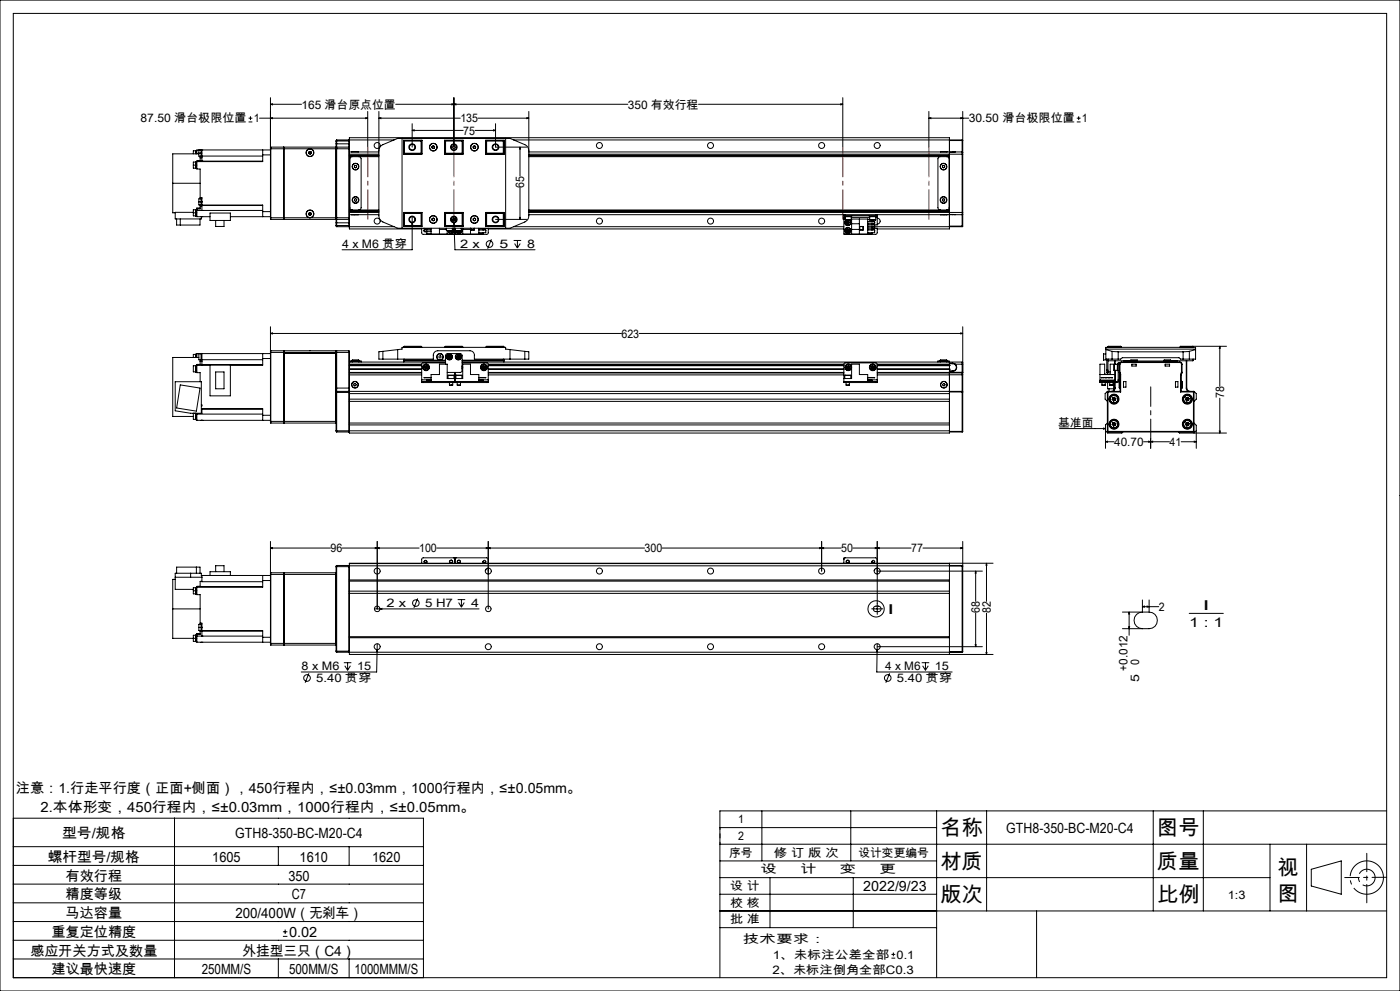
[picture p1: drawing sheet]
<svg xmlns="http://www.w3.org/2000/svg" width="420mm" height="297mm" viewBox="0 0 420 297" stroke-linecap="round" stroke-linejoin="round" font-family="sans-serif">
<g fill="none" stroke="#000" stroke-width=".3">
<path d="M0 0h420v297h-420zM4 4h412v289h-412zM74.6 36.5h1.1M74.6 35.4h1.1M75.1 34.9v1.1M77.9 35.4h32.4M81.1 31.3l.6-.2v.3zM81.1 35.4l.6-.1v.3zM81.1 29.3v36M81.1 31.3h9.4M109.7 35.3l.6 .1-.6 .2zM110.3 33.4v10.7"/>
<path d="M113.7 35.4l.6-.1v.3zM113.7 33.4v31.6l.3 .8 .9 .7 4.4 1.9h33.7l4.4-1.9 .7-.4 .4-.7 .1-.7v-31.3M113.7 35.4h24.4M118.7 31.3h69.6M123.6 39.1l.6-.2v.3zM123.6 37.1v7M123.6 39.1h15.4M135.6 31.1l.6 .2-.6 .1zM136.2 31.3l.6-.2v.3zM136.2 29.3v14.8M142.5 39.1h6.2M143.4 35.4h15.2"/>
<path d="M148.1 38.9l.6 .2-.6 .1zM148.7 37.1v7h9.3M158 35.3l.6 .1-.6 .2zM209.5 31.3h43.3M252.2 31.1l.6 .2-.6 .1zM252.8 29.3v14.8M278.7 35.4l.6-.1v.3zM278.7 35.4h11.9M278.7 33.4v10.7M288.2 35.3l.6 .1-.6 .2zM288.8 33.4v12.3M323 36.5h1.2"/>
<path d="M323 35.4h1.2M323.6 34.9v1.1M51.8 54.9v8.9h.8M51.8 54.9h8.2M58 49.5v.9h.7M58 49.5h1.1M58.7 48.6h-.7v.9M58.7 45.1v1M58.9 48.5v2h.2M58.9 45.1v1M59.1 48.5h-.4v2h.2M59.1 45.1l-1.1 .1v.9"/>
<path d="M59.7 46.1h-7.9v8.8M59.7 45.9v.9h.6M59.7 45.9h.9M60 59.2h.6v1.3M60 59.2v.4M60 47.3v.9h-.9M60 46.8v.5M60 44.9v.1M60 47.3h.6M60.3 59.6h-.6v.9M60.3 44.9v2h.3M60.3 45h-.6v.9"/>
<path d="M60.6 59.5h-.3v2h.3M60.6 48.3h.1M60.6 47.3v1M60.6 44.9v1.9M60.6 44.9h.1M60.6 46.8v.5M60.6 46.8h18.2M78.8 46.4h2.3M78.8 44.9v1.5M78.8 46.4v2h-19.7M78.8 48.3h-19.7v2.4h.9v8.5M81.1 44.9h-22v1.2"/>
<path d="M81.2 44.1v21.7M81.2 44.1l-.1 .5h23.7M81.2 44.1h3.9M85.1 44.1v21.7M85.1 44.1l.1 .1M85.2 44.2v21.5M85.2 44.2h.1M92.6 45.6l.1 .4M92.7 46l.4 .1M92.9 45.4l.4 .1M92.9 45.4l-.3 .2M93.3 45.5v.4"/>
<path d="M93.3 45.9l-.2 .2M100.8 44.6v-.5h-15.6v21.7h15.6v-.5M100.8 44.6v20.7M100.8 44.2h.1M100.8 44.3v.3M100.8 43.1v1.1M100.8 44.2v.1M100.8 42.3h4M100.8 43.1h4M101 44.1v21.7M101 41.9v2.2M101 44.1h3.7"/>
<path d="M101 41.9l-.2 1.2M101 41.9h3.7M101 44.1l-.2 .2M104.7 44.1v21.7M104.7 41.9v2.2M104.7 44.1l.1 .2M104.7 41.9l.1 .2M104.8 44.3v-3h180v4.9M104.8 44.3v.3M104.8 44.6v20.7M104.8 47h8.9M104.8 46.6h8.9"/>
<path d="M104.8 45.5h8.9M104.8 41.9h13.4M104.8 46.2h8.9M105.7 47l-.4 .1-.3 .4v14.9l.3 .4 .4 .1M106.4 59.7l.4-.2 .2 .3-.1 .4-.3 .1-.3-.3zM106.4 49.7l.3-.1 .3 .2v.4l-.4 .1-.3-.2zM107.5 45.5h-2M107.5 45.5h.1M107.7 47l.4 .1 .2 .5v14.7l-.2 .5-.4 .1M113.7 45.2l.3-1.1 .5-.6 4.8-2h33.7l4.8 2 .5 .6 .3 1.1M120.6 41.5v26.9M121.1 45.5h.1"/>
<path d="M121.1 42h5.5v4.2h-5.5zM121.1 42.3v3.9M121.1 42.3h5.2M121.3 42.1v4M121.3 46.1h5.3M121.3 42.1l-.2 .2M121.3 42.1h5.3M126.3 42.3l.2-.2v4l-.2-.2M126.3 45.9h-5.2l.2 .2M126.3 42.3v3.6M129.6 44.3l.4 .2M129.6 43.9v.4"/>
<path d="M130 43.7l.3 .2M130 43.7l-.4 .2M130.3 44.3l-.3 .2M130.3 43.9v.4M133.4 46.1h5.5M133.4 42h5.5v4.2h-5.5zM133.4 42.1h5.5M133.7 42.3v3.6M133.7 42.3l-.2-.2v4l.2-.2M133.7 45.9h4.9M133.7 42.3h4.9M138.6 42.3l.2-.2v4l-.2-.2"/>
<path d="M138.6 42.3v3.6M142 44.3l.3 .2M142 43.9v.4M142.3 43.7l.4 .2M142.3 43.7l-.3 .2M142.7 44.3l-.4 .2M142.7 43.9v.4M145.7 42h5.6v4.2h-5.6zM145.7 46.1h5.3M145.7 42.1h5.3M146 42.3v3.6M146 42.3l-.2-.2v4l.2-.2"/>
<path d="M146 45.9h5.2l-.2 .2M146 42.3h5.2M151 42.1v4M151 42.1l.2 .2M151.2 42.3v3.9M151.2 45.5h.1M151.7 41.5v26.9M154.1 41.9h134.5M156 44.1v8.7M156 56.3v9.5M156 44.1l.1 .6h-.2zM158.6 47h126.2"/>
<path d="M158.6 46.6h126.2M158.6 45.5h127.2M158.6 46.2h130M282 47l-.4 .1-.2 .5v14.7l.2 .5 .4 .1M282.2 45.5h2M282.8 49.7l.3-.1 .3 .2v.4l-.4 .1-.3-.2zM282.8 59.7l.4-.1 .2 .3-.1 .4h-.4l-.2-.3zM284.1 47l.6 .5v14.9l-.6 .5M284.8 46.2v17.5M284.8 42.1h3.8M285.8 45.6h-1v.6M285.8 45.5h.8"/>
<path d="M285.8 45.5v.1M286.6 45.5l-.8 .1M286.6 45.5h2M288.6 46.2h.2M288.6 45.5v.7M288.6 45.5l.2 .2M288.6 41.9l.2 .1-.2 .1M288.6 41.9v.2M288.6 42.1v3.4M288.6 46.2v17.5M288.8 45.7v.5M288.8 46.2v17.5"/>
<path d="M53 65.6v1.8h7v-1.8M54.1 65.6v1.8M58 63.8v.9h.7M58 63.6h-5.4v2h7.8v-.7h.2M58 63.8h1.1M58.7 62.9h-.7v.9M58.9 62.8v2M59.1 62.8h-.4v2h.4M59.1 63.1h19.7M59.7 60.5v.9h.6M59.7 60.5h.9M60 61.7v.9h-.9"/>
<path d="M60 62.3h-.9v2.6h3.9M60 61.4v.3M60 61.7h.6M60.6 60.5v1M60.6 61.5v.1M60.6 63.1h.1M60.6 61.7v1.4M60.6 64.9h.1M60.6 60.5h.1M60.6 61.6v.1M60.6 61.5h18.2v1.9M60.6 61.6h18.2"/>
<path d="M63 63.8h6.1v2.3h-6.1zM64.7 66.1v1.8h2.5v-1.8M69.1 64.9h12M78.8 63.4v1.5M78.8 63.4h2.3M81.1 65.3l.1 .5M81.1 65.3h23.7M81.2 65.8h3.9M85.2 65.7h.1M85.2 65.7l-.1 .1M92.6 64.1l.1 .3M92.7 64.4h.4"/>
<path d="M92.9 63.7l.3 .1M92.9 63.7l-.3 .4M93.2 63.8l.2 .3M93.4 64.1l-.3 .3M100.8 65.7h.1M100.8 65.3v.3M100.8 65.7v1.1M100.8 65.6v.1M100.8 66.8l.2 1.1M100.8 67.5h4M100.8 65.6l.2 .2M100.8 66.8h4"/>
<path d="M101 65.8v2.1M101 65.8h3.7M101 67.9h3.7M104.7 65.8v2.1M104.8 65.3v.3M104.8 65.6v3h21.7M104.8 62.9h8.9M104.8 63.2h8.9M104.8 64.3h8.9M104.8 67.9h13.4M104.8 63.7h8.9M104.8 65.6l-.1 .2"/>
<path d="M104.8 67.8l-.1 .1M104.8 63.3h8.9M105.5 64.3l2 .1M107.5 64.3v.1M121.1 64.3h.1M121.1 63.7h5.5v4.2h-5.5zM121.1 63.7v3.9M121.1 67.6h5.2M121.1 67.6l.2 .2M121.3 63.8v4M121.3 63.8h5.3M121.3 63.8l-.2 .1h5.2"/>
<path d="M121.3 67.8h5.3M123.6 66.6l.2 .6h-.3zM123.6 64.9v10h-21M126.3 63.9l.2-.1v4l-.2-.2M126.3 63.9v3.7M126.5 68.4v1.4l.4 .4h19.2l.4-.4v-1.4M127.2 68.4v.2h2.1M127.2 68.9v.5h2.1M127.2 68.9h2.1M127.4 69.4h.5M128.1 68.6v.3a.41 .41 0 0 0-.4-.3 .41 .41 0 0 0-.4 .3M128.1 69.4v.7h1.2"/>
<path d="M129.3 68.4v1.8M129.6 66l.4 .1M129.6 65.6v.4M130 65.4l.3 .2M130 65.4l-.4 .2M130.3 66l-.3 .1M130.3 65.6v.4M131.8 68.4v1.8M131.8 68.8h2.1M133.4 63.8h5.5M133.4 63.7h5.5v4.2h-5.5zM133.4 67.8h5.5"/>
<path d="M133.7 63.9v3.7M133.7 67.8v.1M133.7 63.9l-.2-.1v4l.2-.2M133.7 63.9h4.9M133.7 67.6h4.9M133.9 69.1h.1M133.9 69.1h1.8M133.9 68.4v.7M134.2 69.1v1.1M134.3 67.8v.1M134.4 69.1a.9 .9 0 0 0 1.3 .8 .9 .9 0 0 0 .2-1.5 .88 .88 0 0 1-.2 1.4 .88 .88 0 0 1-1.3-.7M134.9 69.1l.1 .3"/>
<path d="M135 69.4l.4 .2M135 69.4l.3-.3 .1 .5M135.4 69.1l.4 .1M135.7 69.1h-1.8M135.7 68.4v.7M135.7 68.9l.1 .3M135.8 66l.2 .2M135.8 65.9h.2zM135.8 69.2l-.4 .4M135.9 66v.1M136 65.9h.1M136.1 65.4v.5"/>
<path d="M136.1 65.6h.5M136.1 64.9l.1 1.7M136.2 66.6l.1 .6h-.2zM136.2 66.6l.3 8.3h24M136.2 70.2h-.2M136.5 65.5v.5M136.5 68.4v1.8M136.6 69.1h1.8M136.6 68.4v.7M136.7 70.2h.3M136.8 69.1l.1 .5M137.2 69.1l.1 .3"/>
<path d="M137.3 69.4l.4 .2M137.3 69.4l.3-.3 .1 .5M137.7 69.1l.4 .2M138 67.8v.1M138.1 69.1v.2M138.1 69.3l-.4 .3M138.4 69.1h.1M138.4 68.5a.9 .9 0 0 1-.2 1.3 .9 .9 0 0 1-1.3-.2M138.4 68.6a.88 .88 0 0 1-.3 1.2 .88 .88 0 0 1-1.2-.2M138.4 68.4v.7M138.6 63.9l.2-.1v4.1M138.6 63.9v3.7"/>
<path d="M138.6 67.8v.1M138.6 67.6l.2 .2M138.8 68.4v1.8M138.8 68.8h2.3M141.1 68.4v1.8M141.3 68.4l-.1 .5h1.1l-.1-.5M142 66l.3 .1M142 65.6v.4M142.3 65.4l.4 .2M142.3 65.4l-.3 .2M142.7 66l-.4 .1M142.7 65.6v.4"/>
<path d="M143.7 68.4v1.8M143.7 68.9h2M144.9 68.6v.3a.41 .41 0 0 1 .4-.3 .41 .41 0 0 1 .4 .3M144.9 69.7v.4h-1.2M145.7 69v.2M145.7 63.7h5.6v4.2h-5.6zM145.7 68.4v.2h-2M145.7 68.9v.8h-2M145.7 63.8h5.3M145.7 67.8h5.3M146 63.9v3.7M146 63.9l-.2-.1v4l.2-.2"/>
<path d="M146 67.6h5.2M146.5 68.6h106.7M147.4 71.7l-1.1 2.8M148.7 65.8h9.3M151 63.8v4M151 63.8l.2 .1h-5.2M151.2 63.7v3.9M151.2 64.3h.1M151.2 67.6l-.2 .2M154.1 72.1h2.3M154.1 67.9h99.1M154.4 73l.8 1.3"/>
<path d="M155.2 72.1v2.2M155.9 65.2h.2l-.1 .6zM156.1 73l-.9 1.3M158.6 62.9h126.2M158.6 63.2h126.2M158.6 64.3h94.6M158.6 63.7h130M158.6 63.3h126.2M253.2 64.3h.4M253.2 64.7h.4M253.2 64.7v.5M253.2 65.2v5h9.5l.5-.5v-1.3h-.8"/>
<path d="M253.2 64.3v.4M253.2 65.6h.4M253.2 65.2h.4M253.4 70.2h.2M253.5 64.7v.2h2v-.2M253.6 65.9h.1M253.6 65.9h1.8M253.6 64.9v1M253.6 65.9h1.7M253.6 64.3v.4M253.6 64.3h9M253.6 64.7h9"/>
<path d="M253.8 66.8l.3 .4M253.9 68.9v.5M253.9 68.9l.9 .4M253.9 65.9a.9 .9 0 0 0-.3 1.4 .9 .9 0 0 0 1.4 0 .9 .9 0 0 0-.3-1.4M253.9 69.4l.5 .2M254 65.9a.86 .86 0 0 0-.3 1.4 .86 .86 0 0 0 1.3 0 .86 .86 0 0 0-.3-1.4M254 66.3l-.2 .5M254 66.3l.6 .9M254.1 67.2h.5M254.3 68.6l-.4 .3M254.3 68.6l.4 .2M254.3 68.6l.1 1"/>
<path d="M254.6 66.3h-.6M254.6 66.3l.2 .4M254.6 66.3l-.5 .9M254.7 68.8l.1 .5M254.7 68.8l-.8 .6M254.8 69.3l-.4 .3M254.8 66.7l-.2 .5M254.8 66.7l-1 .1M255.4 65.9h-.1M255.4 65.6h4.9v4.6M255.4 64.9v1M255.4 65.2h5.5"/>
<path d="M255.5 65.6v4.6M255.5 68.8h2.3M255.5 67.1h2.3M257.8 65.6v4.6M257.9 67.9h1v1h-1zM257.9 67.9v1M260.3 66.4h2.1v.5M260.3 67.2h2.1v.5h-2.1M260.3 68.1h2.1v.5h-2.1M260.3 65.7h.6M260.3 68.9h2.1M260.3 66.9h2.1"/>
<path d="M260.8 64.7v.2h2v-.2M260.9 65.9h.1M260.9 65.9h1.8M260.9 64.9v1M261.6 68.6v.3a.43 .43 0 0 1 .4-.3 .43 .43 0 0 1 .4 .3M261.6 65.9v.5M261.6 67.7v.4M261.6 69.7v.4h-1.3M261.6 67.9h27M261.8 66.4h.4M262.4 66.9a.43 .43 0 0 1-.4 .3 .43 .43 0 0 1-.4-.3v.3M262.4 66.6v.2"/>
<path d="M262.4 69v.2M262.4 68.9v.8h-2.1M262.6 64.3h23.2M262.6 64.7h.6M262.6 64.3v.4M262.7 65.9h-1.8M262.7 64.9v1M262.7 65.2h.5M263.2 65.4a.9 .9 0 0 1 .9 .9 .9 .9 0 0 1-.9 .9M263.2 64.7v.5M263.2 64.3v.4M263.2 65.2v2.2h-.8"/>
<path d="M282.2 64.3h2M284.8 63.7v4.9h-21.6M284.8 63.7v.6h1M284.8 67.8h3.8M285.8 64.3h.8M285.8 64.3h.1M286.6 64.3h2M288.6 63.7h.2M288.6 63.7v.6M288.6 67.8h.2M288.6 67.8v.1M288.6 64.3v3.5"/>
<path d="M288.8 63.7v.5M288.8 64.2l-.2 .1M288.8 67.8l-.2 .1M288.8 64.2v3.6M81.1 99.9l.6-.1v.3zM81.1 97.9v28.4M81.1 99.9h105.3M191.7 99.9h97.1M288.2 99.8l.6 .1-.6 .2zM288.8 97.9v13.7M54.1 115.4l5.9 .9-1.1 6.9-5.9-.9zM58.7 109.6h-.7v1.8h.7"/>
<path d="M58.7 106.2h-.7v.9M58.9 109.5v2M58.9 106.1v1M59.1 109.4h3.9M59.1 109.5h-.4v2h.4M59.1 106.1h-.4v1M59.7 107.1h-7.9v17.7h6.2M59.7 106v1.8h.6M60 108.3v.9h-.9M60 107.8v.5M60 106h.1M60 108.3h.6"/>
<path d="M60.3 106h-1.2v1.1M60.6 109.3h.1M60.6 108.3v1M60.6 105.9h-.3v2h.3M60.6 107.8v.5M60.6 107.8h18.2M63 109.4v9.2h6.1v-9.2M64.7 111.5h2.5v5h-2.5zM78.8 106v1.5M78.8 109.3h-19.7v2.4h.9v2.7M78.8 107.5h2.3M78.8 107.5v1.9h-9.7"/>
<path d="M81.1 106h-20.5v1.8M81.2 105.1l-.1 .5h23.7M81.2 105.1v21.7M81.2 105.1h3.9M85.1 105.1v21.7M85.1 105.1l.1 21.2M100.8 105.6v-.5h-15.6v.7h15.6M100.8 105.6v11.9M100.8 117.5v11.8l.2 .2M100.8 117.7h4M100.8 116.3h4M101 105.1v12.2"/>
<path d="M101 105.1l-.2 .5M101 117.3h3.7M101 105.1h3.7M101 117.3v12.2M101 117.3l-.2 .2M104.7 105.1v12.2M104.7 105.1l.1 .5M104.7 117.3v12.2M104.7 117.3l.1 .2M104.8 116.3v1M104.8 105.6v10.7M104.8 118h180"/>
<path d="M104.8 119.6h180M104.8 117.3h183.8M104.8 108.5h28.9M104.8 109.5h21.7M104.8 110.7h21.7M104.8 109.6h21.7M104.8 110.6h21.7M104.8 109.4h21.7M104.8 109.1h21.7M104.8 111.6h21.7M104.8 112.4h21.7M104.8 111.8h21.7"/>
<path d="M105.7 108h2M105.7 108.2h2.6v.3M105.7 108.2h-.7v.3M105.7 108v.5M105.7 108.2h1.9M106.2 115l.4-.1 .3 .3-.1 .4-.4 .1-.3-.3zM107.7 108v.5M114.9 107.6h15.1v-1.1a1.33 1.33 0 0 1 1.3-1.4h9.7a1.33 1.33 0 0 1 1.3 1.4v1.1h15.1M114.9 105.3l-1.2 .1v2.2h1.2M114.9 105.3v2.3M119.3 104.8v2.8M119.3 104.8l1.3-.2v-.5h31.1v.5l1.3 .2"/>
<path d="M119.3 104.8l-4.4 .5M121.1 104h5.4M121.1 104v.1M121.1 107.6v.9M121.3 103.8h5l.2 .2M121.3 107.9h12.4M121.3 103.8v.3M121.3 107.6v.3M121.3 107.9l-.2 .2h12.6M121.3 103.8l-.2 .2M126.5 114.3v.3h.5M126.5 114.3h.5"/>
<path d="M126.5 113.8v.5M126.5 104v.1M126.5 113.8h2.8M127 114.3v.3M127 114.3h9M127 114.6h9M127.3 110.2l.4 .4M127.5 109.7l-.2 .5M127.5 109.7l.3 .4M127.8 110.1l-.1 .5M127.8 110.1l.4 .4M128 109.6l-.5 .1"/>
<path d="M128 109.6l.3 .4M128 109.6l-.2 .5M128.2 110.5l-.5 .1M128.3 110l-.1 .5M128.3 110l-1 .2M129.3 114.3v-2h2.5v-3.2h2.4v4.3h4.6v-4.3h2.3v3.2h2.6v2M129.3 113.9h-1.2v.2h1.2M129.3 113.1h-2.1l2.1 .1M133.5 104l.2-.2h4.9l.2 .2M133.5 104h5.3M133.5 104v.1M133.7 108.8h-7l-.2 .3v4.7"/>
<path d="M133.7 109.1v-2.6l.4-.5h4l.5 .4v4.7l-.1 .3-.4 .2h-3.9M134.3 107l.3 .4M134.4 112.5h1.8M134.4 112.5v.9M134.5 106.5l-.2 .5M134.5 106.5l.3 .5M134.8 115.4h.6M134.8 115.4l.6 .1M134.8 114.6v.8M134.8 107l-.2 .4M134.8 107l.3 .4M135 106.5l.3 .4"/>
<path d="M135 106.5h-.5M135 106.5l-.2 .5M135.1 107.4h-.5M135.3 106.9l-.2 .5M135.3 106.9l-1 .1M135.4 115.4h.4M135.8 115.4l-.4 .1M135.8 114.6v.8M136 114.3h1M136 114.6h.5M136 114.3v.3M136.2 112.5v.9"/>
<path d="M136.5 114.6h.5M136.5 111.6v3M136.8 112.5h1.8M136.8 112.5v.9M137 114.3h9M137 114.6h9M137 114.3v.3M137 107l.3 .4M137.2 115.4h.9M137.2 114.6v.8M137.2 106.5l-.2 .5M137.2 106.5l.3 .5"/>
<path d="M137.5 107l.3 .4M137.5 107l-.2 .4M137.5 107h-.5M137.7 106.5l.3 .4M137.7 106.5h-.5M137.7 106.5l-.2 .5M137.8 107.4h-.5M138 106.9l-.2 .5M138 106.9l-.5 .1M138.1 114.6v.8M138.6 112.5v.9M138.6 109.5l.2 .5-.2 .7"/>
<path d="M138.6 108.8h7.7l.2 .3v4.7M138.6 109.7v.8M138.6 109.9v.4M138.6 108.5h150M138.6 107.9h12.4M138.8 104v.1M143.7 113.9h1.2v.2h-1.2M143.7 113.1h2l-2 .1M143.7 113.8h2.8M144.7 109.9v.5M144.7 109.9l.5 .2M144.7 110.4l.5 .2"/>
<path d="M145.1 109.6l-.4 .3M145.1 109.6l.5 .2M145.1 109.6l.1 1M145.2 110.1l-.5 .3M145.2 110.1l.4 .2M145.6 109.8v.5M145.6 109.8l-.4 .3M145.6 110.3l-.4 .3M145.8 104h5.4M145.8 104v.1M146 114.3h.5M146 114.3v.3"/>
<path d="M146.5 114.3v.3h-.5M146.5 113.8v.5M146.5 109.5h106.7M146.5 110.7h106.7M146.5 109.6h106.7M146.5 110.6h106.7M146.5 109.4h106.7M146.5 109.1h106.7M146.5 111.6h106.7M146.5 112.4h106.7M146.5 111.8h106.7M151 103.8h-5l-.2 .2"/>
<path d="M151 103.8v.3M151 107.6v.3M151 107.9l.2 .2h-12.6M151 103.8l.2 .2M151.2 104v.1M151.2 107.6v.9M153 104.8v2.8M153 104.8l4.4 .5M157.4 105.3l1.2 .1v2.2h-1.2M157.4 105.3v2.3M253.2 114.3h.4M253.2 113.4h2.3v-4.3h2.3v3.2h2.5v2"/>
<path d="M253.4 112.5h1.8M253.4 112.5v.9M253.6 114.3h9M253.6 114.6h9M253.6 114.3v.3M253.8 115.4h1M253.8 114.6v.8M254 110.3l.4 .3M254.1 109.8l-.1 .5M254.1 109.8l.4 .3M254.5 110.1l-.1 .5M254.5 110.1l.4 .3"/>
<path d="M254.5 109.6l-.4 .2M254.5 109.6l.5 .3M254.5 109.6v.5M254.8 114.6v.8M254.9 110.4l-.5 .2M255 109.9l-.1 .5M255 109.9l-1 .4M255.2 112.5v.9M260.3 113.9h1.3v.2h-1.3M260.3 113.1h2.1l-2.1 .1M260.3 113.8h2.9M261.4 109.9v.5"/>
<path d="M261.4 109.9l.9 .4M261.4 110.4l.5 .2M261.8 109.6l-.4 .3M261.8 109.6l.4 .2M261.8 109.6l.1 1M262.2 109.8l.1 .5M262.2 109.8l-.8 .6M262.3 110.3l-.4 .3M262.6 114.3h.6M262.6 114.3v.3M263.1 109.1h21.7M263.2 109.4l21.6 .1"/>
<path d="M263.2 113.8v-4.5l-.3-.5h-9.4l-.3 .3v5.5h.4M263.2 114.3v.3h-.6M263.2 113.8v.5M263.2 109.5h21.6M263.2 110.7h21.6M263.2 109.6h21.6M263.2 110.6h21.6M263.2 111.8h21.6M282 108h2.1M282 108v.5M282.1 108.2h1.9M283 115h.4l.1 .3-.2 .3h-.4l-.1-.3z"/>
<path d="M284.1 108.2h.6v.3M284.1 108.2h-2.7v.3M284.1 108v.5M284.8 110.7h.1M284.8 109.1v2.7M284.8 111.8v18h-180v-12.5M284.8 109.5h.1M284.8 117.5h3.8M284.8 111.3h1M284.8 111.2h1M284.8 111.8h3.8M284.8 109h1"/>
<path d="M285.8 108.9h-1v-.4v.6M285.8 109l.7 .3M285.8 108.9l.8 .2M285.8 108.9v.1M285.8 111.2v.1M286.5 109.3a1.09 1.09 0 0 1 .3 1.2 1.09 1.09 0 0 1-1 .7M286.6 109.1a1.18 1.18 0 0 1 .4 1.4 1.18 1.18 0 0 1-1.2 .8M286.6 109.1h2M286.6 109.1l-.1 .2M288.6 117.3v.2M288.6 117.3l.2 .1-.2 .1M288.6 108.5v.6"/>
<path d="M288.6 108.5l.2 .1v.5h-.2M288.6 111.6h.2M288.6 111.6v.2M288.6 112.3h.2M288.6 111.8v.5M288.6 111.6h-25.4M288.6 109.1v2.5M288.6 112.3v5M288.6 117.5v11.8M288.6 112.3l-25.4 .1M288.8 111.7l-.2 .1M288.8 111.6v.1"/>
<path d="M288.8 111.7v.6M288.8 112.3v17M330 112.3h4.5M330.1 113.9h4.3v.2h-4.3zM330.4 113.1l.8 .1zM330.4 114.3h-.5v.3h.5M330.4 114.3h4.6M330.4 114.6h1.4M330.4 114.3v.3M330.6 115.4h1M330.6 114.6v.8M331 106.1h.1"/>
<path d="M331 107.8l.1 .1M331 106.1v1.6M331 107.7v.1M331.1 107.7v.2M331.1 106.1v1.6M331.1 107.9h.9M331.1 106.1h.7M331.6 113.1l.5 .1zM331.6 114.6v.8M331.8 114.6h.9M331.8 114.3v.3M331.8 104.6h26.9"/>
<path d="M331.8 104.8l1.8 .5M332 110.9v.7h.4v-.7M332 110.9h.4M332 107.6v3.3M332.2 117.5l.1-.2 .1 .2M332.2 117.5h.2M332.2 117.5v11.8M332.3 114.6v1.9h1.8M332.3 111.6v.5M332.4 111.5h.7M332.4 104h4M332.4 117.5h3.8"/>
<path d="M332.4 104v.1M332.4 107.6v3.3M332.4 117.5v11.8M332.4 107.9l.1 .2M332.4 113.1l.5 .1zM332.5 103.8h3.7M332.5 108.1h6.7M332.5 103.8v.3M332.5 107.6v.5M332.5 103.8l-.1 .2M332.7 116.5v.8M332.7 114.6h2.3"/>
<path d="M332.7 114.3v.3M332.9 115.4h1M332.9 114.6v.8M333.3 113.1l.5 .1zM333.6 107.6h1.9M333.6 105.3l1.9 .1M333.6 107.6h-1.8v-3.5h26.9v3.5h-1.9M333.6 105.3v2.3M333.7 119.8l.3 .4M333.8 119.2l-.1 .6M333.8 119.2l.4 .4M333.9 114.6v.8"/>
<path d="M334.1 114.6v2.4M334.2 109.2h.1M334.2 109.2v1.8M334.2 109.2h1M334.2 111h1M334.2 119.6l.4 .4M334.2 119.6l-.2 .6M334.2 119.6l-.5 .2M334.4 116.3a.96 .96 0 0 1-1 1M334.4 116.3h.1M334.4 119.1l-.6 .1M334.4 119.1l.4 .4"/>
<path d="M334.4 119.1l-.2 .5M334.4 108.1v1M334.4 114.6v1.7M334.5 109.2l-1.4-.1v3h-1.7v-3h-1.4v5.2M334.5 111v3.3M334.5 116.3l-.5 1M334.5 108.1v1.1M334.5 114.6v1.7M334.8 119.5l-.2 .5M334.8 119.5l-.6 .1M335 114.3v.3M335.5 109.1h-.3v2h.3"/>
<path d="M335.5 113.8l-.5 .5M335.5 107.6h.7l.5-.4h17l.5 .4h.7M335.5 113.8h.3M335.5 109.3h.3M335.5 105.4v2.2M335.5 109.3v4.5M335.5 105.4h19.4M335.8 114.3v2M335.8 114.3h.1M335.8 111.6l.2 .8M335.8 109.1v-.3h-.3v.5M335.8 113.8a.84 .84 0 0 1-.8 .8"/>
<path d="M335.8 111.6l.1 .2M335.8 111.6h.2M335.8 109.1h.2M335.8 114.3h.2M335.8 116.3h.2M335.8 109.1v4.7M335.9 111.8l.1 .5M336 111.6v.1M336 111.7l-.1 .1M336 111.7l.2 .6M336 114.3v2M336 109.1v2.5"/>
<path d="M336 114.3h.1M336 116.2v.1M336 112.3h.2M336 117.3l.2 .2M336 117.3h-3.8l-.7 .7v1.6l.7 .7M336 112.3v5M336.2 103.8v.3M336.2 112.3v5.2M336.2 103.8l.2 .2M336.4 104v.1M336.5 108.5v.2M336.5 108.7l-.5 .4"/>
<path d="M336.5 108.5l-.5 .2-.2 .4M336.5 108.5h17.4M336.5 108.7h17.4M337 114.4h.8v1.6h-.8zM337.9 108.2h-.7v.3M337.9 108.2h14.6M337.9 108.2v.3M339.2 108.2h.1M339.2 108h2M339.2 108.2h2M339.2 108v.2M339.5 109.1h1.4v.6h-1.4z"/>
<path d="M341.2 108.2h.1M341.2 108v.2M349.2 108.2h.1M349.2 108h2M349.2 108.2h2M349.2 108v.2M349.5 109.1h1.4v.6h-1.4zM351.2 108.2h.1M351.2 108.1h6.7M351.2 108v.2M352.5 108.2h.7v.3M352.5 108.2v.3"/>
<path d="M352.6 114.4h.8v1.6h-.8zM353.9 108.7l.5 .4M353.9 108.5v.2M353.9 108.5l.5 .2 .2 .4M354 104h4M354 104v.1M354.2 112.3h.2M354.2 117.5h3.8M354.2 103.8v.3M354.2 112.3v5.2M354.2 103.8l-.2 .2M354.4 116.2v.1"/>
<path d="M354.4 117.3l-.2 .2M354.4 117.3h3.8l.7 .7v1.6l-.7 .7M354.4 112.3v5M354.4 111.7l-.2 .6M354.4 111.7l.1 .1M354.4 114.3h.1M354.4 109.1h.2M354.4 111.6h.2M354.4 111.6v.1M354.4 114.3v2M354.4 114.3h.2M354.4 116.3h.2"/>
<path d="M354.4 109.1v2.5M354.5 111.8l-.1 .5M354.6 114.3v2M354.6 111.6l-.2 .8M354.6 111.6l-.1 .2M354.6 109.1v2.5M354.9 107.6h1.9M354.9 105.4v2.2M355.6 119.8l.4 .4M355.8 119.2l-.2 .6M355.8 119.2l.8 .8M355.9 116.3l.2 .6 .3 .4"/>
<path d="M355.9 116.3h.1M355.9 108.1v8.2M356 116.3a1.02 1.02 0 0 0 1 1M356 108.1v8.2M356.4 119.1l-.6 .1M356.4 119.1l.4 .4M356.4 119.1l-.4 1.1M356.8 119.5l-.2 .5M356.8 119.5l-1.2 .3M356.8 105.3l-1.9 .1M356.8 105.3v2.3M357.9 107.6v.5"/>
<path d="M358 117.5h.2M358 117.5v-.2l.2 .2M358 104l-.1-.2v.3M358 104v.1M358 107.6l-.1 .5M358 117.5v11.8M358.2 117.5v11.8M358.7 104.8l-1.9 .5M365.9 103.8v12M365.9 119.3v10.5M365.9 103.8l.2 .6h-.3zM367.9 103.8h-13.7"/>
<path d="M58 124.8v.9h.7M58 123.9v.9M58.7 123.8v2h.4M58.9 123.9v1.9M59.1 124.1v1.9h22M59.1 123.9v.2M59.1 124.1h19.7M60.3 126h.1M60.4 123.9v-9.5h-7.8v8.7l4.6 .8h3.4v-1.4h18.2v2M60.4 121.4h.2v.3h-.2M60.6 126h.1M60.6 122.6h18.2"/>
<path d="M78.8 124.5v1.5M78.8 124.5h2.3M81.1 126.3l.1 .5M81.1 126.3h19.7M81.2 126.8h3.9M85.2 126.3v.4M85.2 126.7l.1 .1M85.2 126.7l-.1 .1M85.3 126.8v-21l15.5 .1-.1 20.9M85.3 126.8h15.4M100.8 129h4M100.8 126.7l-.1 .1"/>
<path d="M101 129.5h3.7M104.8 120.3h180M104.8 129.1h180M104.8 127.3h180M104.8 126.8h180M104.8 129.3l-.1 .2M284.8 129.5h3.8M284.8 129.3h3.8M288.6 129.3v.2M288.6 129.3h.2M288.8 129.3l-.2 .2M317.9 128.4h13.7"/>
<path d="M331 128.3l.6 .1-.6 .2zM331.6 132.4l.6-.2v.3zM331.6 132.4h2.6M331.6 129.1l.7 .7h4.3l.3-.3M332.2 129.3h.2M332.2 129.3l.2 .2M332.2 126.8l-.6 .5v7.1M332.4 129.3v.2M332.4 129.5h25.6M332.4 129.3h25.6M333.7 127.2l.3 .5M333.8 126.7l-.1 .5"/>
<path d="M333.8 126.7l.4 .4M334.2 127.1l-.5 .1M334.2 127.1l-.2 .6M334.2 127.1l.4 .5M334.4 126.6l.4 .4M334.4 126.6l-.6 .1M334.4 126.6l-.2 .5M334.6 127.6l-.6 .1M334.6 120l-.6 .2M334.8 127l-.2 .6M334.8 127l-.6 .1M343.1 132.4h7.7"/>
<path d="M344.6 132.2l.6 .2-.6 .1zM345.2 132.4l.6-.2v.3zM345.2 131.5v2.9M353.6 129.5l.3 .3h14M354.4 132.4h4.5M355.6 127.2l.4 .5M355.8 126.7l-.2 .5M355.8 126.7l.8 .9M356.2 127.1l-.2 .6M356.2 127.1l-.6 .1M356.4 126.6l-.6 .1M356.4 126.6l.4 .4"/>
<path d="M356.4 126.6l-.2 .5M356.6 127.6l-.6 .1M356.6 120l-.6 .2M356.8 127l-.2 .6M356.8 127l-.6 .1M358 129.3h.2M358 129.3v.2M358.2 129.3l-.2 .2M358.2 126.8l.7 .7v6.9M358.3 132.2l.6 .2-.6 .1zM358.9 129.1l-.7 .7M365.8 129.2h.3l-.2 .6z"/>
<path d="M52.6 173.6h-.8v8.9M52.6 173h8M53 171.8v-1.8h7v1.8M57.2 171.8v1.2M58 177.1v.9h.7M58 177.1h1.1M58.7 176.1h-.7v1M58.9 176.1h-.2v1.9h.4M58.9 170v1.8M59.1 176h-.2v2M59.1 176v2.2h.9v8.6M60.6 174.3l-.6-.1v1.5h-.9"/>
<path d="M60.6 172.5v1.8M60.6 174.3h18.2M63 172.5v-1.2h6.1v1.2M64.7 171.3v-1.8h2.5v1.8M78.8 175.8l-19.7 .2M78.8 172.5v1.5M78.8 174v2h-19.7M78.8 174h2.3M81.1 164.2l.6-.1v.3zM81.1 162.3v30.5M81.1 164.2h18M81.1 172.5h-20.7v-.7h-7.8v4.8h5.4"/>
<path d="M81.2 171.7v21.6M81.2 171.7l-.1 .5h19.7M81.2 171.7h3.9M85.1 171.7v21.6M85.1 171.7l.1 .1M85.2 171.8v21.4M85.2 171.8v.4M85.2 172.2v20.6M100.8 171.7h-15.6M100.8 171.8v21.4M100.8 169.9h4M101 169.5l-.2 .1v25.7l.2 .2"/>
<path d="M101 169.5v26M101 169.5h3.7M104.7 169.5v26M104.7 169.5l.1 .1M104.8 177.8h180M104.8 173.8h180M104.8 174.2h180M104.8 169.6h180M104.8 168.9h180M104.8 177.2h180M112.6 164.1l.6 .1-.6 .2zM113.2 164.2l.6-.1v.3z"/>
<path d="M113.2 162.3v20.2M125.3 179.3l-1.1 2.9M125.7 164.2h-23M127.2 168.2l.1 .3 .8-.1v-.2M127.4 168h.5M135.1 168.8a.5 .5 0 0 1-.2-.8 .5 .5 0 0 1 .8 0 .5 .5 0 0 1-.2 .8M136.2 167.2h.5M136.5 167.2v1.6M137.3 179.7h2.3M137.5 168.8a.5 .5 0 0 1-.2-.8 .5 .5 0 0 1 .7 0 .5 .5 0 0 1-.2 .8M138.4 179.7v2.3M144.9 168.2v.2l.8 .1v-.3"/>
<path d="M145.7 170.6l-.1 .4M145.7 170.7v.1M145.9 164.1l.6 .1-.6 .2zM146.5 167.7l-.4-.5h-9.2l-.4 .5-.4-.5h-9.2l-.4 .4v1.2M146.5 164.2l.6-.1v.3zM146.5 162.3v20.2M193.4 164.2h-62.4M198.6 164.2h53.7M245.9 164.1l.6 .1-.6 .2zM246.5 164.2l.6-.1v.3zM246.5 162.3v8.9M253.2 167.7l.3-.5h9.2l.5 .5"/>
<path d="M253.4 167.2h-.2v1.6M254.1 168.8a.5 .5 0 0 1-.2-.8 .5 .5 0 0 1 .8 0 .5 .5 0 0 1-.2 .8M261.6 168.2v.2l.8 .1v-.3M262.4 170.6l-.1 .4M262.4 170.7v.1M262.6 164.1l.6 .1-.6 .2zM263.2 164.2l.6-.1v.3zM263.2 162.3v18.5M263.2 171.2h31.5M273.3 164.2h-17.4M276.9 164.2h11.9M284.8 168.8v27.3"/>
<path d="M284.8 169.5h3.8M284.8 169.6h3.8M288.2 164.1l.6 .1-.6 .2zM288.6 169.5l.2 .1h-.2M288.6 169.5v.1M288.6 169.6v25.7M288.8 162.3v33M292.7 171.2v9M292.7 171.2l.1 .6h-.2zM295.9 168.8v11.4M295.9 168.8l.2 .6h-.3zM297.9 168.8h-193.1v27.3h193.1"/>
<path d="M342.7 179.8v3.6a2.49 2.49 0 0 0-2.5 2.5 2.49 2.49 0 0 0 2.5 2.5M344.7 179.8v3.6M51.8 182.5v8.8h7.3M51.8 182.5h8.2M58.7 190.4h-.7v1.8h.7M58.9 190.3v2M59.1 190.3h-.4v2h.4M59.1 190.6h19.7M59.7 188v.9h.6M59.7 188h.9M60 186.8h.6v1.2M60 186.8v.3"/>
<path d="M60 189.2v.9h-.9M60 189.9h-.9v2.6h19.7M60 188.9v.3M60 189.2h.6M60.3 187.1h-.6v.9M60.3 192.5h.3M60.6 192.5h.1M60.6 188v1.1M60.6 187h-.3v2h18.5v2M60.6 190.6h.1M60.6 189.1v1.5M60.6 190.5v.2"/>
<path d="M60.6 189.1h18.2M78.8 191v1.5M78.8 192.5h2.3M78.8 191h2.3M81.1 192.8l.1 .5M81.1 192.8h19.7M81.2 193.3h3.9M85.2 192.8v.4M85.2 193.2l-.1 .1M85.2 193.2l15.6 .1M100.8 195.1h4M101 195.5h3.7"/>
<path d="M103.2 198.6h2.2M103.4 199.5l.9 1.4M104.3 198.6v2.3M104.8 195.5h183.8M104.8 191.1h180M104.8 190.8h180M104.8 195.3l-.1 .2M105.1 199.5l-.8 1.4M112.3 182.5h31.4M113.1 194.7l.2 .6h-.3zM113.2 192.9l-.2 8.5h-22.6M114 182.5l.6-.2v.3z"/>
<path d="M137.6 180.6l.8 1.4M139.3 180.6l-.9 1.4M262.2 181.9l.6-.3a1.18 1.18 0 0 1 1.5 .6 .81 .81 0 0 1-.8 1.1h-.7a.82 .82 0 0 1-.8-.5 .82 .82 0 0 1 .2-.9zM262.3 182.5h1.7M263.1 194.7l.2 .6h-.3zM263.1 194.7l-.1 6.7h22.6M263.2 181.6v1.7M263.2 192.9l-.1 1.8M263.2 193.8h31.5M276.5 198.6h2.3M276.8 199.5l.8 1.4M277.6 198.6v2.3"/>
<path d="M278.5 199.5l-.9 1.4M284.8 195.3h3.8M288.6 195.3h.2M288.6 195.3v.2M288.8 195.3l-.2 .2M292.6 193.2h.2l-.1 .6zM292.7 183.8v10M295.8 195.5h.3l-.2 .6zM295.9 183.8v12.3M336.7 183.4h8M338.6 187.8h.3l-.2 .6zM338.7 183.4v7"/>
<path d="M338.7 183.4l.2 .6h-.3zM342.7 181.8l.6-.2v.4zM342.7 181.8h4.9M344.1 181.6l.6 .2-.6 .2zM344.7 183.4a2.49 2.49 0 0 1 2.5 2.5 2.49 2.49 0 0 1-2.5 2.5h-8M356.8 183.8h10.2M92.7 201.8l-1.2 2.8M266.9 201.8l-1.2 2.8M4 245.2h123v47.8M4 253.7h123M4 259.4h123M52.4 245.2v47.8"/>
<path d="M83.5 253.7v5.7M104.7 253.7v5.7M216 253h200M216 248h65M216 258h65M228.6 243v15M255.2 243v15M281 243v50M296 243v30M346 243v30M361 243v30M381 253v20"/>
<path d="M392 253v20M416 243h-200v50M4 265h123M4 270.6h123M4 276.2h123M84.9 279.3h1.3M85.5 278.6v1.3M216 278h65M216 273h200M216 263h165M216 268h65M231 263v15"/>
<path d="M256 263v15M311 273v20M393.4 260.5l9-2.5v10l-9-2.5zM4 281.8h123M4 287.4h123M83.5 287.4v5.6M84.9 280.6h1.3M104.7 287.4v5.6M267.4 287.2h1.2M267.4 286h1.2M268 285.5v1.1"/>
<circle cx="93" cy="45.8" r="1.12"/>
<circle cx="93" cy="45.8" r="1.17"/>
<circle cx="106.6" cy="49.9" r="1"/>
<circle cx="106.6" cy="49.9" r=".94"/>
<circle cx="106.7" cy="59.9" r="1"/>
<circle cx="106.7" cy="59.9" r=".94"/>
<circle cx="113.2" cy="43.6" r=".9"/>
<circle cx="123.7" cy="44.1" r=".84"/>
<circle cx="123.7" cy="44.1" r="1"/>
<circle cx="130" cy="44.1" r="1.14"/>
<circle cx="130" cy="44.1" r="1.11"/>
<circle cx="136.1" cy="44.1" r=".41"/>
<circle cx="136.2" cy="44.1" r=".83"/>
<circle cx="136.2" cy="44.1" r=".99"/>
<circle cx="142.3" cy="44.1" r="1.11"/>
<circle cx="148.6" cy="44.1" r=".83"/>
<circle cx="148.7" cy="44.1" r=".99"/>
<circle cx="179.8" cy="43.6" r=".9"/>
<circle cx="213.2" cy="43.6" r=".9"/>
<circle cx="246.5" cy="43.6" r=".9"/>
<circle cx="263.2" cy="43.6" r=".9"/>
<circle cx="283" cy="49.9" r=".99"/>
<circle cx="283.1" cy="49.9" r=".95"/>
<circle cx="283.1" cy="59.9" r="1.01"/>
<circle cx="283.1" cy="59.9" r=".95"/>
<circle cx="93" cy="64.1" r="1.16"/>
<circle cx="93" cy="64.1" r="1.12"/>
<circle cx="113.2" cy="66.3" r=".9"/>
<circle cx="123.7" cy="65.8" r="1"/>
<circle cx="123.7" cy="65.8" r=".83"/>
<circle cx="130" cy="65.8" r="1.16"/>
<circle cx="130" cy="65.8" r="1.11"/>
<circle cx="136.1" cy="65.8" r=".41"/>
<circle cx="136.2" cy="65.8" r=".83"/>
<circle cx="136.2" cy="65.8" r="1"/>
<circle cx="142.3" cy="65.8" r="1.11"/>
<circle cx="146.9" cy="73.1" r=".99"/>
<circle cx="148.6" cy="65.8" r=".82"/>
<circle cx="148.7" cy="65.8" r=".99"/>
<circle cx="179.8" cy="66.3" r=".9"/>
<circle cx="213.2" cy="66.3" r=".9"/>
<circle cx="246.5" cy="66.3" r=".9"/>
<circle cx="254.3" cy="69.1" r=".89"/>
<circle cx="254.3" cy="69.1" r=".87"/>
<circle cx="106.5" cy="115.3" r=".95"/>
<circle cx="106.5" cy="115.3" r="1"/>
<circle cx="127.8" cy="110.1" r=".86"/>
<circle cx="127.8" cy="110.1" r=".91"/>
<circle cx="127.8" cy="110.1" r="1"/>
<circle cx="132" cy="106.9" r=".9"/>
<circle cx="132" cy="107" r=".99"/>
<circle cx="132" cy="107" r=".34"/>
<circle cx="134.8" cy="107" r=".87"/>
<circle cx="134.8" cy="107" r=".91"/>
<circle cx="137.5" cy="107" r=".87"/>
<circle cx="137.5" cy="107" r=".9"/>
<circle cx="145.2" cy="110.1" r="1"/>
<circle cx="145.2" cy="110.1" r=".88"/>
<circle cx="254.5" cy="110.1" r=".87"/>
<circle cx="254.5" cy="110.1" r="1"/>
<circle cx="261.8" cy="110.1" r="1"/>
<circle cx="261.8" cy="110.1" r=".88"/>
<circle cx="261.8" cy="110.1" r=".89"/>
<circle cx="283.2" cy="115.3" r="1"/>
<circle cx="283.2" cy="115.3" r=".96"/>
<circle cx="334.2" cy="119.6" r="1.5"/>
<circle cx="334.2" cy="119.6" r="1.14"/>
<circle cx="334.2" cy="119.6" r="1.33"/>
<circle cx="334.2" cy="119.6" r="1.17"/>
<circle cx="356.2" cy="119.6" r="1.13"/>
<circle cx="356.2" cy="119.6" r="1.34"/>
<circle cx="356.2" cy="119.6" r="1.5"/>
<circle cx="334.2" cy="127.1" r="1.32"/>
<circle cx="334.2" cy="127.1" r="1.5"/>
<circle cx="334.2" cy="127.1" r="1.14"/>
<circle cx="334.2" cy="127.1" r="1.17"/>
<circle cx="356.2" cy="127.1" r="1.33"/>
<circle cx="356.2" cy="127.1" r="1.17"/>
<circle cx="356.2" cy="127.1" r="1.13"/>
<circle cx="356.2" cy="127.1" r="1.5"/>
<circle cx="113.2" cy="171.2" r=".9"/>
<circle cx="127.7" cy="168.3" r=".42"/>
<circle cx="135.3" cy="168.3" r=".41"/>
<circle cx="137.6" cy="168.4" r=".4"/>
<circle cx="145.3" cy="168.3" r=".42"/>
<circle cx="146.5" cy="171.1" r=".9"/>
<circle cx="179.8" cy="171.1" r=".9"/>
<circle cx="213.2" cy="171.1" r=".9"/>
<circle cx="246.5" cy="171.1" r=".9"/>
<circle cx="254.3" cy="168.3" r=".39"/>
<circle cx="262" cy="168.3" r=".42"/>
<circle cx="263.2" cy="171.2" r=".9"/>
<circle cx="113.2" cy="182.5" r=".83"/>
<circle cx="113.2" cy="193.8" r=".89"/>
<circle cx="124.7" cy="180.7" r=".98"/>
<circle cx="146.5" cy="182.5" r=".84"/>
<circle cx="146.5" cy="193.8" r=".89"/>
<circle cx="179.8" cy="193.8" r=".89"/>
<circle cx="213.2" cy="193.8" r=".89"/>
<circle cx="246.5" cy="193.8" r=".89"/>
<circle cx="262.8" cy="182.5" r="2.43"/>
<circle cx="263.2" cy="193.8" r=".89"/>
<circle cx="92.1" cy="203.2" r=".99"/>
<circle cx="266.3" cy="203.2" r=".98"/>
</g>
<path d="M412.4 262.3a2.5 2.5 0 0 0-4.1-1.1 2.5 2.5 0 0 0 1 4.2 2.5 2.5 0 0 0 3.2-2.9l-.1-.2" fill="none" stroke="#000" stroke-width=".3" stroke-dasharray="30.5 1.3 1.3 1.3" stroke-dashoffset="24.5" stroke-linecap="butt"/>
<path d="M414.8 261.5a5 5 0 0 0-8.3-2 5 5 0 0 0 2.2 8.3 5 5 0 0 0 6.2-6l-.1-.3" fill="none" stroke="#000" stroke-width=".3" stroke-dasharray="30.5 1.3 1.3 1.3" stroke-dashoffset="16.7" stroke-linecap="butt"/>
<path d="M345.2 115.9v15.6" fill="none" stroke="#000" stroke-width=".3" stroke-dasharray="30.5 1.3 1.3 1.3" stroke-dashoffset="24.6"/>
<path d="M262.3 182.5h-.8M263.2 183.3v.8M263.2 181.6v-.8M264 182.5h.8" fill="none" stroke="#000" stroke-width=".3" stroke-dasharray="30.5 1.3 1.3 1.3"/>
<path d="M410 255.7v14.9" fill="none" stroke="#000" stroke-width=".3" stroke-dasharray="30.5 1.3 1.3 1.3" stroke-dashoffset="25"/>
<path d="M403.4 263l12.6-.1" fill="none" stroke="#000" stroke-width=".3" stroke-dasharray="30.5 1.3 1.3 1.3" stroke-dashoffset="26.1"/>
<path d="M216 248v5" fill="none" stroke="#000" stroke-width=".3" stroke-dasharray="30.5 1.3 1.3 1.3" stroke-dashoffset="29.9"/>
<path d="M110.3 65.8v-21.7M136.2 65.8v-21.7M252.8 65.8v-21.7M278.7 65.8v-21.7" fill="none" stroke="#f00" stroke-width=".3" stroke-dasharray="30.5 1.3 1.3 1.3" stroke-dashoffset="21.6"/>
<g fill="#000">
<path d="M331 128.3l.6 .1-.6 .2z"/>
<path d="M81.1 35.4l.6-.1v.3zM109.7 35.3l.6 .1-.6 .2z"/>
<path d="M135.6 31.1l.6 .2-.6 .1zM81.1 31.3l.6-.2v.3zM288.2 35.3l.6 .1-.6 .2zM278.7 35.4l.6-.1v.3zM252.2 31.1l.6 .2-.6 .1zM136.2 31.3l.6-.2v.3z"/>
<path d="M156 44.1l.1 .6h-.2zM155.9 65.2h.2l-.1 .6zM292.7 171.2l.1 .6h-.2zM292.6 193.2h.2l-.1 .6zM295.9 168.8l.2 .6h-.3zM295.8 195.5h.3l-.2 .6z"/>
<path d="M81.1 99.9l.6-.1v.3zM288.2 99.8l.6 .1-.6 .2zM123.6 39.1l.6-.2v.3zM148.1 38.9l.6 .2-.6 .1zM113.7 35.4l.6-.1v.3zM158 35.3l.6 .1-.6 .2zM123.6 66.6l-.1 .6h.3zM136.2 66.6l-.1 .6h.2zM345.2 132.4l.6-.2v.3zM358.3 132.2l.6 .2-.6 .1zM81.1 164.2l.6-.1v.3zM112.6 164.1l.6 .1-.6 .2zM246.5 164.2l.6-.1v.3zM262.6 164.1l.6 .1-.6 .2zM113.1 194.7l-.1 .6h.3zM263.1 194.7l-.1 .6h.3zM114 182.5l.6 .1v-.3z"/>
<path d="M344.6 132.2l.6 .2-.6 .1zM331.6 132.4l.6-.2v.3zM288.2 164.1l.6 .1-.6 .2zM263.2 164.2l.6-.1v.3zM344.1 181.6l.6 .2-.6 .2zM342.7 181.8l.6-.2v.4z"/>
<path d="M365.8 129.2h.3l-.2 .6zM365.9 103.8l.2 .6h-.3z"/>
<path d="M113.2 164.2l.6-.1v.3zM145.9 164.1l.6 .1-.6 .2z"/>
<path d="M146.5 164.2l.6-.1v.3zM245.9 164.1l.6 .1-.6 .2z"/>
<path d="M338.7 183.4l.2 .6h-.3zM338.6 187.8h.3l-.2 .6z"/>
</g>
<g font-size="6.3">
<text x="282.1" y="250.3">名称</text>
<text x="347.1" y="250.3">图号</text>
<text x="282.1" y="260.3">材质</text>
<text x="347.1" y="260.3">质量</text>
<text x="383.3" y="262.1">视</text>
<text x="383.3" y="269.9">图</text>
<text x="282.1" y="270.3">版次</text>
<text x="347.1" y="270.3">比例</text>
</g>
<g font-size="4.2">
<text x="4.8" y="237.6">注意：1.行走平行度（正面+侧面），450行程内，≤±0.03mm，1000行程内，≤±0.05mm。</text>
<text x="12.2" y="243.3">2.本体形变，450行程内，≤±0.03mm，1000行程内，≤±0.05mm。</text>
<text x="18.6" y="251.3">型号/规格</text>
<text x="70.6" y="251.3">GTH8-350-BC-M20-C4</text>
<text x="301.9" y="249.5">GTH8-350-BC-M20-C4</text>
<text x="14.4" y="258.3">螺杆型号/规格</text>
<text x="19.7" y="263.9">有效行程</text>
<text x="63.7" y="258.3">1605</text>
<text x="86.5" y="263.9">350</text>
<text x="89.9" y="258.3">1610</text>
<text x="111.7" y="258.3">1620</text>
<text x="19.7" y="269.5">精度等级</text>
<text x="87.6" y="269.5">C7</text>
<text x="259" y="267">2022/9/23</text>
<text x="19.7" y="275.2">马达容量</text>
<text x="70.6" y="275.2">200/400W（无刹车）</text>
<text x="15.4" y="280.8">重复定位精度</text>
<text x="86.7" y="280.8">0.02</text>
<text x="9.1" y="286.4">感应开关方式及数量</text>
<text x="72.7" y="286.4">外挂型三只（C4）</text>
<text x="15.5" y="292">建议最快速度</text>
<text x="60.5" y="292">250MM/S</text>
<text x="86.7" y="292">500MM/S</text>
<text x="106.4" y="292">1000MMM/S</text>
</g>
<g font-size="4.1">
<text x="266.3" y="184">I</text>
<text x="360.9" y="182.7">I</text>
<text x="356.8" y="187.9">1 : 1</text>
</g>
<g font-size="3.5">
<text x="90.5" y="32.5">165 滑台原点位置</text>
<text x="188.4" y="32.5">350 有效行程</text>
<text x="42.2" y="36.7">87.50 滑台极限位置 1</text>
<text x="138.1" y="36.7">135</text>
<text x="139" y="40.3">75</text>
<text x="290.6" y="36.7">30.50 滑台极限位置 1</text>
<text x="157.3" y="56.3" transform="rotate(-90 157.3 56.3)">65</text>
<text x="102.6" y="74.4">4 x M6 贯穿</text>
<text x="138.1" y="74.4">2 x</text>
<text x="149.8" y="74.4">5</text>
<text x="158.2" y="74.4">8</text>
<text x="186.4" y="101.2">623</text>
<text x="367.2" y="119.3" transform="rotate(-90 367.2 119.3)">78</text>
<text x="317.4" y="127.9">基准面</text>
<text x="334.3" y="133.6">40.70</text>
<text x="350.9" y="133.6">41</text>
<text x="99.1" y="165.5">96</text>
<text x="125.7" y="165.5">100</text>
<text x="193.4" y="165.5">300</text>
<text x="252.3" y="165.5">50</text>
<text x="273.4" y="165.5">77</text>
<text x="116" y="182">2 x</text>
<text x="127.5" y="182">5 H7</text>
<text x="141.4" y="182">4</text>
<text x="294" y="183.8" transform="rotate(-90 294 183.8)">68</text>
<text x="297.2" y="183.8" transform="rotate(-90 297.2 183.8)">82</text>
<text x="347.7" y="183.1">2</text>
<text x="90.5" y="200.9">8 x M6</text>
<text x="107.1" y="200.9">15</text>
<text x="265.6" y="200.9">4 x M6</text>
<text x="280.4" y="200.9">15</text>
<text x="338.3" y="201" transform="rotate(-90 338.3 201)">+0.012</text>
<text x="341.8" y="199.2" transform="rotate(-90 341.8 199.2)">0</text>
<text x="94.8" y="204.4">5.40 贯穿</text>
<text x="269.1" y="204.4">5.40 贯穿</text>
<text x="341.8" y="204.5" transform="rotate(-90 341.8 204.5)">5</text>
<text x="221.4" y="246.8">1</text>
<text x="221.4" y="251.8">2</text>
<text x="218.8" y="256.8">序号</text>
<text x="232.2" y="256.8">修 订 版 次</text>
<text x="257.5" y="256.8">设计变更编号</text>
<text x="228.2" y="261.8">设</text>
<text x="240.1" y="261.8">计</text>
<text x="252" y="261.8">变</text>
<text x="263.9" y="261.8">更</text>
<text x="219.1" y="266.7">设 计</text>
<text x="368.3" y="269.3">1:3</text>
<text x="219.1" y="271.7">校 核</text>
<text x="219.1" y="276.7">批 准</text>
<text x="222.9" y="282.7">技术要求：</text>
<text x="231.8" y="287.3">1、未标注公差全部 0.1</text>
<text x="231.7" y="291.8">2、未标注倒角全部C0.3</text>
</g>
</svg>
